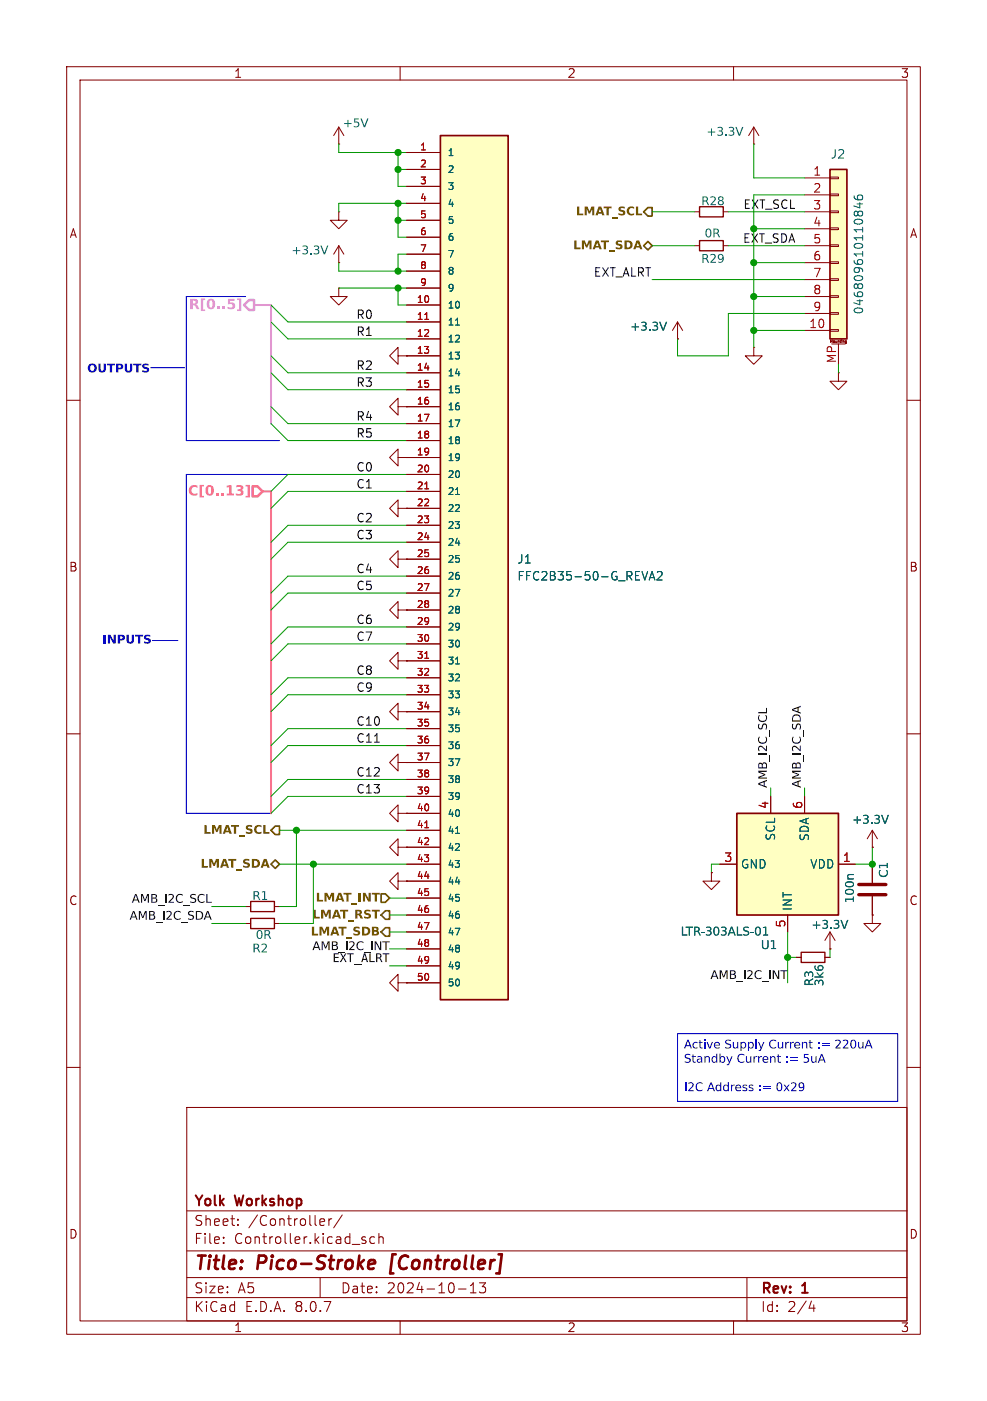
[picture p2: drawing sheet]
<svg xmlns="http://www.w3.org/2000/svg" width="148mm" height="210mm" viewBox="0 0 148 210" stroke-linecap="round" stroke-linejoin="round" font-family="sans-serif">
<g fill="none" stroke="#840000" stroke-width=".15">
<path d="M10 10h128v190h-128zM12 12h124v186h-124zM60 10v2M110 10v2M10 60h2M136 60h2M10 110h2M136 110h2M10 160h2M28 166h108v32h-108zM136 160h2M28 194.5h108"/>
<path d="M28 191.5h108M28 187.5h108M28 181.5h108M33.5 186.3v.1M33.5 185.5v.1M35.7 183.6v.1M35.7 182.8v.1M48 191.5v3M48.2 182.7l.4 .1 .1 .3-.7 .1M48.6 183.6l-.4 .1M49.3 182.7v1M49.7 182.7l-.2 .1-.2 .2"/>
<path d="M51.3 182.1l-1.3 2M54.5 185.9l.3 .1 .1 .2-.2 .2h-.3M54.5 185.4l.3 .1M56.2 185.5l-.5-.1-.2 .3v.4l.1 .2h.6M56.8 185.5a.37 .37 0 0 1 .7 .1v.8M56.8 184.9v1.5M60 198v2M68.7 193.2h1.2M70.5 193.8h.9M70.5 192.7l.5-.4v1.5M72.8 192.3l-.5 .6a.41 .41 0 0 1 .5 .3v.3l-.1 .2-.6 .1-.2-.1M110 198v2"/>
<path d="M112 191.5v6.5M121.7 195l-.4 1.1h.9M122 195.6v1"/>
</g>
<path d="M55.2 189.5l1-.1v-.4l-.2-.1-.6 .1-.2 .9 .2 .3 .6-.1" fill="none" stroke="#840000" stroke-width=".4"/>
<path d="M101.6 154.9h33v10.2h-33z" fill="#fff"/>
<path d="M50.8 39.4h.1M50.8 36.8l-.8 1.3M50.8 36.8v2.6M50.8 36.8l.8 1.3" fill="none" stroke="#840000" stroke-width=".15"/>
<path d="M48 36.8h.2l.4 1.1 .5-1.1h.1l-.5 1.3h-.2z" fill="#006464"/>
<path d="M59.7 106.7v-1.3l-1.3 1.3 1.3 1.3v-1.3h1.3M59.7 114.3v-1.3l-1.3 1.3 1.3 1.3v-1.3h1.3M61 106.7h.1M61 114.3h.1M59.7 147.3v-1.2l-1.3 1.2 1.3 1.3v-1.3h1.3M61 147.3h.1" fill="none" stroke="#840000" stroke-width=".15"/>
<path d="M110.5 121.9h15.2v15.3h-15.2z" fill="#ffffc2"/>
<path d="M110.5 121.9h15.2v15.3h-15.2z" fill="none" stroke="#840000" stroke-width=".25"/>
<path d="M115.6 119.4v2.5M120.6 119.4v2.5M107.9 129.5h2.6M118.1 137.2v2.5M125.7 129.5h2.6" fill="none" stroke="#840000" stroke-width=".15"/>
<path d="M114.4 139l.5-.1v1.2h.3v.1h-.8v-.1h.3v-1h-.3z" fill="#006464"/>
<path d="M50.8 19.1l-.8 1.2M50.8 19.1v2.5M50.8 19.1l.8 1.2M50.8 21.6h.1M106.7 130.8v1.3h1.2l-1.2 1.3-1.3-1.3h1.3M106.7 130.8h.1" fill="none" stroke="#840000" stroke-width=".15"/>
<path d="M54.1 17.8h.1l.5 1.1 .4-1.1h.1l-.4 1.3h-.2z" fill="#006464"/>
<path d="M50.8 43.2v1.3h1.3l-1.3 1.2-1.3-1.2h1.3M50.8 43.2h.1M59.7 53.3v-1.2l-1.3 1.2 1.3 1.3v-1.3h1.3M61 53.3h.1M113 52.1v1.2h1.3l-1.3 1.3-1.2-1.3h1.2M113 52.1h.1M59.7 99.1v-1.3l-1.3 1.3 1.3 1.2v-1.2h1.3M61 99.1h.1M130.8 127h.1M130.8 124.5l.8 1.2M130.8 124.5v2.5M130.8 124.5l-.8 1.2" fill="none" stroke="#840000" stroke-width=".15"/>
<path d="M132.1 122.2h.2l.4 1.1 .4-1.1h.2l-.5 1.3h-.2z" fill="#006464"/>
<path d="M50.8 31.8v1.2h1.3l-1.3 1.3-1.3-1.3h1.3M50.8 31.8h.1M124.5 139.7l-.8 1.3M124.5 139.7v2.5M124.5 139.7l.7 1.3M130.8 137.2v1.2h1.3l-1.3 1.3-1.3-1.3h1.3M130.8 137.2h.1M130.8 129.5v2.8M130.8 134.4v2.8M119.4 143.5h.7M123.7 143.5h.8M124.5 142.2h.1" fill="none" stroke="#840000" stroke-width=".15"/>
<path d="M120.1 142.7h3.6v1.6h-3.6z" fill="none" stroke="#840000" stroke-width=".2"/>
<path d="M128.8 134.1h4M128.8 132.6h4" fill="none" stroke="#840000" stroke-width=".51"/>
<path d="M126 137.9h.2l.4 1.1 .4-1.1h.2l-.5 1.3h-.2z" fill="#006464"/>
<g fill="none" stroke="#840000" stroke-width=".15">
<path d="M113 19.1l-.7 1.2M113 19.1v2.5M113 19.1l.8 1.2M104.1 31.8h.8M108.5 31.8h.7M113 21.6h.1M125.7 55.9v1.3h1.3l-1.3 1.2-1.2-1.2h1.2M125.7 55.9h.1M59.7 76.2v-1.3l-1.3 1.3 1.3 1.3v-1.3h1.3M61 76.2h.1M36.8 135.9h.8M36.8 138.4h.8"/>
<path d="M41.1 135.9h.8M41.1 138.4h.8"/>
</g>
<path d="M104.9 31h3.6v1.5h-3.6zM37.6 135.1h3.5v1.6h-3.5zM37.6 137.7h3.5v1.5h-3.5z" fill="none" stroke="#840000" stroke-width=".2"/>
<path d="M110.3 19h.2l.4 1.1 .4-1.1h.2l-.5 1.3h-.2z" fill="#006464"/>
<path d="M59.7 83.8v-1.2l-1.3 1.2 1.3 1.3v-1.3h1.3M61 83.8h.1" fill="none" stroke="#840000" stroke-width=".15"/>
<path d="M124.5 25.4h2.5v25.4h-2.5z" fill="#ffffc2"/>
<g fill="none" stroke="#840000" stroke-width=".15">
<path d="M104.1 36.8h.8M108.5 36.8h.7M120.6 26.7h3.9M120.6 29.2h3.9M120.6 31.8h3.9M120.6 34.3h3.9M120.6 36.8h3.9M120.6 39.4h3.9M124.5 39.2h1.2v.3h-1.2zM124.5 36.7h1.2v.3h-1.2zM124.5 34.2h1.2v.2h-1.2zM124.5 31.6h1.2v.3h-1.2z"/>
<path d="M124.5 29.1h1.2v.2h-1.2zM124.5 26.5h1.2v.3h-1.2zM101.6 50.8h.1M101.6 48.3l-.8 1.2M101.6 48.3v2.5M101.6 48.3l.8 1.2M120.6 49.5h3.9M120.6 41.9h3.9M120.6 44.5h3.9M120.6 47h3.9M124.5 49.4h1.2v.3h-1.2zM124.5 46.9h1.2v.2h-1.2z"/>
<path d="M124.5 44.3h1.2v.3h-1.2zM124.5 41.8h1.2v.2h-1.2zM124.5 51.3v-.3l.2 .2 .1-.2v.3M124.7 51.6h2M125.7 51.6v3M126 51v.3M126.2 51h.1M126.9 51.1h-.1l-.1 .2h.2M126.9 51.1h.1M126.9 51.1v.3l-.1 .1M59.7 61v-1.3l-1.3 1.3 1.3 1.2v-1.2h1.3M59.7 68.6v-1.3l-1.3 1.3 1.3 1.3v-1.3h1.3"/>
<path d="M61 61h.1M61 68.6h.1M59.7 91.4v-1.2l-1.3 1.2 1.3 1.3v-1.3h1.3M61 91.4h.1M59.7 121.9v-1.2l-1.3 1.2 1.3 1.3v-1.3h1.3M59.7 132.1v-1.3l-1.3 1.3 1.3 1.3v-1.3h1.3M59.7 127v-1.3l-1.3 1.3 1.3 1.3v-1.3h1.3M61 121.9h.1M61 132.1h.1M61 127h.1"/>
</g>
<path d="M124.5 25.4h2.5v25.4h-2.5z" fill="none" stroke="#840000" stroke-width=".25"/>
<path d="M128.1 29.4a.5 .5 0 0 0 .5 .6h.5l.2-.2 .1-.3-.2-.2-.4-.1-.2 .2v.3l.2 .3M128.5 30.6h.9M128.6 31.9l-.3-.2-.2 .2v.2M128.6 31.9l.3-.2h.2l.2 .1 .1 .3M128.6 31.9v.2M128.9 30.4v.8l-.9-.3" fill="none" stroke="#006464" stroke-width=".15"/>
<path d="M104.9 36.1h3.6v1.5h-3.6z" fill="none" stroke="#840000" stroke-width=".2"/>
<path d="M98.8 48.2h.2l.4 1.1 .5-1.1h.1l-.5 1.3h-.2z" fill="#006464"/>
<path d="M66 20.3h10.2v129.6h-10.2z" fill="#ffffc2"/>
<path d="M66 20.3h10.2v129.6h-10.2z" fill="none" stroke="#840000" stroke-width=".25"/>
<g fill="none" stroke="#840000" stroke-width=".15">
<path d="M61 22.9h5M61 25.4h5M61 27.9h5M61 30.5h5M61 33h5M61 35.6h5M61 38.1h5M61 45.7h5M61 48.3h5M61 50.8h5M61 53.3h5M61 55.9h5"/>
<path d="M61 58.4h5M61 40.6h5M61 43.2h5M61 61h5M61 63.5h5M61 66h5M61 68.6h5M61 71.1h5M61 73.7h5M61 76.2h5M61 78.7h5M61 81.3h5"/>
<path d="M61 83.8h5M61 86.4h5M61 88.9h5M61 91.4h5M61 94h5M61 96.5h5M61 99.1h5M61 101.6h5M61 104.1h5M61 106.7h5M61 109.2h5M61 111.8h5"/>
<path d="M61 114.3h5M61 116.8h5M61 119.4h5M61 121.9h5M61 124.5h5M61 127h5M61 129.5h5M61 132.1h5M61 134.6h5M61 137.2h5M61 139.7h5M61 142.2h5"/>
<path d="M61 144.8h5M61 147.3h5"/>
</g>
<path d="M68.3 48.7h.6M68.3 74.1h.6M68.3 99.5h.6M97.1 85.7l-.4 1.2M97.4 86.9l.4-1.2 .4 1.2M97.5 86.6h.6M98.6 85.8l.5-.1 .1 .1 .1 .2-.8 .9h.8M68.3 124.9h.6" fill="none" stroke="#006464" stroke-width=".15"/>
<path d="M63.7 47.9h.6M63.7 73.3h.6M63.7 98.7h.6M63.7 124.1h.6" fill="none" stroke="#a90000" stroke-width=".15"/>
<g fill="#ff7291">
<path d="M35.4 72.8a.75 .75 0 0 1 1.1 .3l-.1 .2-.2 .1a.47 .47 0 0 1 .3 .7 .47 .47 0 0 1-.7 .2l-.4-.1v-.3l.4 .1a.24 .24 0 0 0 .3-.2 .24 .24 0 0 0-.3-.2h-.2v-.3h.2a.22 .22 0 0 0 .3-.2 .22 .22 0 0 0-.4-.1l-.3 .1z"/>
<path d="M36.8 72.7h.7v1.9h-.7v-.3h.3v-1.4h-.3z"/>
</g>
<path d="M37.9 72.9h.7l.8 .8-.8 .7h-.7z" fill="none" stroke="#ff7291" stroke-width=".38"/>
<path d="M55.8 133.8h1.2v.3h-.5v1h-.3v-1h-.4z" fill="#725600"/>
<path d="M57.1 134h.7l.6 .6-.6 .7h-.7z" fill="none" stroke="#725600" stroke-width=".25"/>
<path d="M55.8 136.4h1.2v.2h-.5v1.1h-.3v-1.1h-.4z" fill="#725600"/>
<path d="M57.8 136.5h.6v1.3h-.6l-.7-.6z" fill="none" stroke="#725600" stroke-width=".25"/>
<path d="M39.6 128.8h.4l.4 1.3h-.3l-.1-.3h-.5l-.1 .3h-.3l.2-.5h.6l-.1-.5-.2 .5h-.3z" fill="#725600"/>
<path d="M40.6 129.5l.7-.6 .6 .6-.6 .7z" fill="none" stroke="#725600" stroke-width=".25"/>
<path d="M95.4 36h.4l.5 1.4h-.3l-.1-.3h-.5l-.1 .3h-.3l.1-.5h.7l-.2-.5-.1 .5h-.4z" fill="#725600"/>
<path d="M96.5 36.8l.7-.6 .6 .6-.6 .7zM40.6 124.5l.7-.7h.6v1.3h-.6z" fill="none" stroke="#725600" stroke-width=".25"/>
<path d="M55.8 138.9h.5a.35 .35 0 0 1 .4 .2 .35 .35 0 0 1-.1 .4 .38 .38 0 0 1 .2 .5 .38 .38 0 0 1-.5 .2h-.5v-.2h.5a.18 .18 0 0 0 .2-.2 .18 .18 0 0 0-.2-.1h-.2v.3h-.3v-.6h.5a.15 .15 0 0 0 .2-.1 .15 .15 0 0 0-.2-.2h-.2v.3h-.3z" fill="#725600"/>
<path d="M57.8 139.1h.6v1.2h-.6l-.7-.6z" fill="none" stroke="#725600" stroke-width=".25"/>
<path d="M35.6 44.7h.6v1.9h-.6v-.2h.2v-1.4h-.2z" fill="#df86ff"/>
<path d="M37.3 45h.8v1.5h-.8l-.7-.8z" fill="none" stroke="#df86ff" stroke-width=".38"/>
<path d="M97.2 31.1h.6v1.3h-.6l-.7-.6z" fill="none" stroke="#725600" stroke-width=".25"/>
<path d="M56.2 111.2h.7" fill="none" stroke="#0f0f0f" stroke-width=".15"/>
<g fill="#0000c2">
<path d="M21.4 54.6l.4-.1 .5 .1v.2l-.3-.1a.17 .17 0 0 0-.3 0 .17 .17 0 0 0 .1 .3 .46 .46 0 0 1 .5 .5 .46 .46 0 0 1-.7 .3h-.3v-.3l.5 .1a.16 .16 0 0 0 .2-.1 .16 .16 0 0 0-.2-.2l-.4-.2z"/>
<path d="M21.7 95.3l.3-.2 .5 .1v.3l-.2-.1a.17 .17 0 0 0-.3 0 .17 .17 0 0 0 .1 .2 .46 .46 0 0 1 .5 .6 .46 .46 0 0 1-.7 .3l-.3-.1v-.3l.4 .1a.16 .16 0 0 0 .3-.1 .16 .16 0 0 0-.2-.2l-.5-.2z"/>
</g>
<path d="M101.6 154.9h33v10.2h-33z" fill="none" stroke="#0000c2" stroke-width=".15"/>
<g fill="#0000c2">
<path d="M103.1 155.9h.2l.5 1.3h-.2l-.1-.4h-.6l-.1 .4h-.2l.1-.5h.7l-.2-.7-.3 .7h-.2z"/>
<path d="M104 156.3l.4-.1h.2v.2a.37 .37 0 0 0-.5 0 .37 .37 0 0 0 0 .5 .37 .37 0 0 0 .5 .1v.1a.51 .51 0 0 1-.7-.1 .51 .51 0 0 1 .1-.7z"/>
<path d="M104.9 155.9h.1v.3h.4v.1h-.4l.1 .7h.3v.2a.32 .32 0 0 1-.4 0 .32 .32 0 0 1-.1-.4v-.5h-.1v-.1h.1z"/>
<path d="M105.6 156.2h.1v1h-.1z"/>
<path d="M105.6 155.8h.1v.2h-.1z"/>
<path d="M106 156.2h.1l.3 .8 .3-.8h.2l-.4 1h-.2z"/>
<path d="M107.2 156.3a.45 .45 0 0 1 .5-.1 .45 .45 0 0 1 .3 .5h-.8l.2 .3 .5-.1v.2a.54 .54 0 0 1-.6 0 .54 .54 0 0 1-.2-.5h.7a.29 .29 0 0 0-.3-.3 .29 .29 0 0 0-.3 .3h-.1z"/>
<path d="M108.8 156l.6-.2 .2 .1v.2a.34 .34 0 0 0-.4-.1 .34 .34 0 0 0-.2 .3 .58 .58 0 0 1 .6 .6 .71 .71 0 0 1-.9 .2v-.2a.43 .43 0 0 0 .8-.2h-.1a.71 .71 0 0 1-.7-.6z"/>
<path d="M113.3 155.8h.2v1.4h-.2z"/>
<path d="M115.5 156a.73 .73 0 0 1 .9 0v.1a.51 .51 0 0 0-.7 0 .51 .51 0 0 0 0 .8 .51 .51 0 0 0 .7 0v.2a.69 .69 0 0 1-.9-.2 .69 .69 0 0 1 0-.9z"/>
<path d="M121.4 155.9h.1v.3h.4v.1h-.4l.1 .7h.3v.2a.32 .32 0 0 1-.4 0 .32 .32 0 0 1-.1-.4v-.5h-.1v-.1h.1z"/>
<path d="M125.3 155.9a.49 .49 0 0 1 .7 .1 .49 .49 0 0 1-.3 .7l-.2 .3h.6v.2h-.8l.1-.4a.57 .57 0 0 0 .4-.8l-.5 .1z"/>
<path d="M126.4 155.9a.49 .49 0 0 1 .8 .1 .49 .49 0 0 1-.3 .7l-.3 .3h.6v.2h-.8l.2-.4a.57 .57 0 0 0 .3-.8l-.5 .1z"/>
<path d="M127.7 156a.5 .5 0 0 1 .6 0 .5 .5 0 0 1 .1 .6 .48 .48 0 0 1-.5 .6 .48 .48 0 0 1-.4-.7l.2 .1a.31 .31 0 0 0 .3 .4 .31 .31 0 0 0 .2-.4v-.2a.3 .3 0 0 0-.3-.4 .3 .3 0 0 0-.2 .4l-.2 .1z"/>
<path d="M130.2 155.9h.2l.4 1.3h-.1l-.2-.4h-.5l-.2 .4h-.1l.1-.5h.7l-.2-.7-.3 .7h-.2z"/>
<path d="M102.8 158.1l.5-.1h.2v.2a.34 .34 0 0 0-.4-.1 .34 .34 0 0 0-.2 .4 .58 .58 0 0 1 .7 .6 .71 .71 0 0 1-.9 .1v-.1a.43 .43 0 0 0 .7-.2v-.1a.71 .71 0 0 1-.7-.5z"/>
<path d="M103.8 158h.2v.3h.3v.1h-.3v.7l.3 .1v.1a.32 .32 0 0 1-.3 0 .32 .32 0 0 1-.2-.3v-.6h-.1v-.1h.1z"/>
<path d="M104.6 158.4a.46 .46 0 0 1 .4-.1 .46 .46 0 0 1 .3 .4v.6h-.2v-.2a.35 .35 0 0 1-.3 .2 .35 .35 0 0 1-.3-.3h.1l.2 .2a.23 .23 0 0 0 .3-.1 .23 .23 0 0 0-.1-.3 .23 .23 0 0 0-.3 0l-.1 .2h-.1l.1-.3h.5v-.1l-.1-.2-.4 .1z"/>
<path d="M105.6 158.3h.2v.2a.35 .35 0 0 1 .4-.2 .35 .35 0 0 1 .2 .4v.6h-.1v-.6a.25 .25 0 0 0-.3-.3 .25 .25 0 0 0-.2 .4v.5h-.2z"/>
<path d="M106.8 158.4l.4-.1 .2 .2v-.6h.2v1.4h-.2v-.2a.4 .4 0 0 1-.5 .2 .4 .4 0 0 1-.2-.5h.2a.3 .3 0 0 0 .3 .4 .3 .3 0 0 0 .2-.5 .28 .28 0 0 0-.4-.2 .28 .28 0 0 0-.1 .3h-.2z"/>
<path d="M107.9 157.9h.1v.6a.47 .47 0 0 1 .8 .2 .47 .47 0 0 1-.4 .6l-.4-.2v.2h-.1v-.5h.1a.3 .3 0 0 0 .4 .4 .3 .3 0 0 0 .2-.5 .28 .28 0 0 0-.4-.2 .28 .28 0 0 0-.2 .3h-.1z"/>
<path d="M108.9 158.3h.2l.3 .8 .3-.8h.2l-.5 1.2-.2 .2h-.2v-.2h.2l.1-.2z"/>
<path d="M110.7 158.1a.73 .73 0 0 1 .9 0v.2a.51 .51 0 0 0-.7 0 .51 .51 0 0 0 0 .7 .51 .51 0 0 0 .7 0v.2a.69 .69 0 0 1-.9-.1 .69 .69 0 0 1 0-1z"/>
<path d="M116.6 158h.2v.3h.3v.1h-.3v.7l.3 .1v.1a.32 .32 0 0 1-.3 0 .32 .32 0 0 1-.2-.3v-.6h-.1v-.1h.1z"/>
<path d="M120.5 158h.7v.1h-.5v.4a.47 .47 0 0 1 .6 .5 .47 .47 0 0 1-.7 .3h-.1v-.2a.34 .34 0 0 0 .6 0 .34 .34 0 0 0-.2-.5h-.4z"/>
<path d="M123.1 158h.2l.5 1.3h-.2l-.1-.3h-.6l-.1 .3h-.2l.2-.5h.7l-.3-.6-.2 .6h-.2z"/>
<path d="M102.7 162.3h.2v1.3h-.2z"/>
<path d="M103.2 162.3a.49 .49 0 0 1 .8 .1 .49 .49 0 0 1-.3 .7l-.3 .3h.6v.2h-.8l.2-.4a.57 .57 0 0 0 .3-.8l-.5 .1z"/>
<path d="M104.5 162.4a.73 .73 0 0 1 .9 0v.1a.51 .51 0 0 0-.8 0 .51 .51 0 0 0 0 .8 .51 .51 0 0 0 .8 0v.2a.69 .69 0 0 1-1-.2 .69 .69 0 0 1 .1-.9z"/>
<path d="M106.5 162.3h.2l.5 1.3h-.2l-.1-.4h-.6l-.1 .4h-.2l.2-.5h.7l-.3-.7-.2 .7h-.2z"/>
<path d="M107.5 162.7l.3-.1 .2 .1v-.5h.2v1.4h-.2v-.2a.4 .4 0 0 1-.5 .1 .4 .4 0 0 1-.2-.4h.2a.3 .3 0 0 0 .3 .3 .3 .3 0 0 0 .2-.5 .28 .28 0 0 0-.3-.2 .28 .28 0 0 0-.2 .4h-.2z"/>
<path d="M108.6 162.7l.3-.1 .2 .1v-.5h.2v1.4h-.2v-.2a.4 .4 0 0 1-.5 .1 .4 .4 0 0 1-.2-.4h.2a.3 .3 0 0 0 .4 .3 .3 .3 0 0 0 .1-.5 .28 .28 0 0 0-.3-.2 .28 .28 0 0 0-.2 .4h-.2z"/>
<path d="M109.6 162.6h.2v.1l.4-.1v.1h-.3l-.1 .2v.7h-.2z"/>
<path d="M110.4 162.7a.45 .45 0 0 1 .5-.1 .45 .45 0 0 1 .2 .5h-.7l.2 .3 .5-.1v.2a.54 .54 0 0 1-.6 0 .54 .54 0 0 1-.3-.5h.8a.29 .29 0 0 0-.3-.3 .29 .29 0 0 0-.3 .3h-.2z"/>
<path d="M111.4 162.7l.3-.1h.3v.2l-.2-.1a.18 .18 0 0 0-.3 .2 .18 .18 0 0 0 .3 .1 .32 .32 0 0 1 .3 .4 .32 .32 0 0 1-.6 .2l-.2-.1v-.2l.3 .1a.2 .2 0 0 0 .2 .1 .2 .2 0 0 0 .1-.3 .2 .2 0 0 0-.3-.1 .26 .26 0 0 1-.2-.4z"/>
<path d="M112.3 162.7l.3-.1h.4v.2l-.3-.1a.18 .18 0 0 0-.3 .2 .18 .18 0 0 0 .3 .1 .32 .32 0 0 1 .3 .4 .32 .32 0 0 1-.5 .2l-.2-.1v-.2l.2 .1a.2 .2 0 0 0 .3 .1 .2 .2 0 0 0 0-.3 .2 .2 0 0 0-.3-.1 .26 .26 0 0 1-.2-.4z"/>
<path d="M113.9 163.3h.1v.3h-.1z"/>
<path d="M113.9 162.6h.1v.2h-.1z"/>
<path d="M114.4 162.7h1.2v.2h-1.2z"/>
<path d="M114.4 163.1h1.2v.1h-1.2z"/>
<path d="M116.6 162.4a.5 .5 0 0 1 .6 0 .5 .5 0 0 1 .1 .6 .48 .48 0 0 1-.5 .6 .48 .48 0 0 1-.4-.7l.2 .1a.31 .31 0 0 0 .3 .4 .31 .31 0 0 0 .2-.4v-.2a.3 .3 0 0 0-.3-.4 .3 .3 0 0 0-.2 .4l-.2 .1z"/>
<path d="M117.5 162.6h.2l.3 .3 .2-.3h.2l-.3 .5 .3 .5h-.2l-.2-.4-.3 .4h-.2l.4-.5z"/>
<path d="M118.6 162.3a.49 .49 0 0 1 .8 .1 .49 .49 0 0 1-.3 .7l-.3 .3h.6v.2h-.8l.2-.4a.57 .57 0 0 0 .3-.8l-.5 .1z"/>
<path d="M119.8 162.4a.53 .53 0 0 1 .7 0 .53 .53 0 0 1 .1 .7 .54 .54 0 0 1-.8 .4v-.1a.4 .4 0 0 0 .5 0 .4 .4 0 0 0 .2-.4 .4 .4 0 0 1-.5 .1 .4 .4 0 0 1-.3-.4h.2a.29 .29 0 0 0 .4 .2 .29 .29 0 0 0 .1-.4 .29 .29 0 0 0-.4-.1l-.1 .3h-.2z"/>
</g>
<path d="M22.6 55.1h5.1M36.8 44.5h-8.9v21.5h14M43.2 71.1h-15.3v50.8h12.7M22.9 96h3.8" fill="none" stroke="#0000c2" stroke-width=".15"/>
<path d="M39.4 73.7h1.2v48.2" fill="none" stroke="#ff7291" stroke-width=".3"/>
<path d="M38.1 45.7h2.5v17.8" fill="none" stroke="#df86ff" stroke-width=".3"/>
<g fill="none" stroke="#009600" stroke-width=".15">
<path d="M50.8 21.6v1.3h10.2M50.8 39.4v1.2h10.2M59.7 30.5v5.1h1.3M59.7 22.9v5h1.3M59.7 33h1.3M59.7 25.4h1.3M61 38.1h-1.3v2.5M61 30.5h-10.2v1.3M97.8 36.8h6.3M97.8 31.8h6.3M109.2 36.8h11.4M109.2 31.8h11.4"/>
<path d="M113 21.6v5.1h7.6M113 39.4h7.6M113 34.3h7.6M120.6 29.2h-7.6v22.9M40.6 48.3l2.6 2.5h17.8M40.6 53.3l2.6 2.6h17.8M40.6 45.7l2.6 2.6h17.8M40.6 55.9l2.6 2.5h17.8M50.8 43.2h10.2M59.7 43.2v2.5h1.3M97.8 41.9h22.8M113 44.5h7.6"/>
<path d="M113 49.5h7.6M120.6 47h-11.4v6.3h-7.6v-2.5M125.7 54.6v1.3M40.6 63.5l2.6 2.5h17.8M40.6 61l2.6 2.5h17.8M61 73.7h-17.8l-2.6 2.5M61 78.7h-17.8l-2.6 2.6M61 71.1h-17.8l-2.6 2.6M61 81.3h-17.8l-2.6 2.5M61 88.9h-17.8l-2.6 2.5M61 94h-17.8l-2.6 2.5M61 86.4h-17.8l-2.6 2.5"/>
<path d="M61 96.5h-17.8l-2.6 2.6M61 119.4h-17.8l-2.6 2.5M61 116.8h-17.8l-2.6 2.6M61 111.8h-17.8l-2.6 2.5M61 101.6h-17.8l-2.6 2.5M61 109.2h-17.8l-2.6 2.6M61 104.1h-17.8l-2.6 2.6M115.6 118.1v1.3M120.6 118.1v1.3M31.7 135.9h5.1M31.7 138.4h5.1M41.9 129.5h19.1"/>
<path d="M41.9 124.5h19.1M44.4 124.5v11.4h-2.5M47 129.5v8.9h-5.1M58.4 137.2h2.6M58.4 134.6h2.6M58.4 139.7h2.6M107.9 129.5h-1.2v1.3M118.1 139.7v7.6M130.8 127v2.5h-2.5M58.4 142.2h2.6M58.4 144.8h2.6M118.1 143.5h1.3"/>
<path d="M124.5 142.2v1.3"/>
</g>
<path d="M68.3 48.7h.6M68.3 74.1h.6M68.3 99.5h.6M97.1 85.7l-.4 1.2M97.4 86.9l.4-1.2 .4 1.2M97.5 86.6h.6M98.6 85.8l.5-.1 .1 .1 .1 .2-.8 .9h.8M68.3 124.9h.6" fill="none" stroke="#006464" stroke-width=".15"/>
<g fill="none" stroke="#840000" stroke-width=".15">
<path d="M61 22.9h5M61 25.4h5M61 27.9h5M61 30.5h5M61 33h5M61 35.6h5M61 38.1h5M61 45.7h5M61 48.3h5M61 50.8h5M61 53.3h5M61 55.9h5"/>
<path d="M61 58.4h5M61 40.6h5M61 43.2h5M61 61h5M61 63.5h5M61 66h5M61 68.6h5M61 71.1h5M61 73.7h5M61 76.2h5M61 78.7h5M61 81.3h5"/>
<path d="M61 83.8h5M61 86.4h5M61 88.9h5M61 91.4h5M61 94h5M61 96.5h5M61 99.1h5M61 101.6h5M61 104.1h5M61 106.7h5M61 109.2h5M61 111.8h5"/>
<path d="M61 114.3h5M61 116.8h5M61 119.4h5M61 121.9h.1M61 121.9h5M61 124.5h5M61 127h5M61 129.5h5M61 132.1h5M61 134.6h5M61 137.2h5M61 139.7h5"/>
<path d="M61 147.3h.1M61 142.2h5M61 144.8h5M61 147.3h5"/>
</g>
<path d="M63.7 47.9h.6M63.7 73.3h.6M63.7 98.7h.6M63.7 124.1h.6" fill="none" stroke="#a90000" stroke-width=".15"/>
<path d="M114.4 139l.5-.1v1.2h.3v.1h-.8v-.1h.3v-1h-.3z" fill="#006464"/>
<path d="M115.6 119.4v2.5M120.6 119.4v2.5M106.7 130.8h.1M107.9 129.5h2.6M118.1 137.2v2.5M125.7 129.5h2.6" fill="none" stroke="#840000" stroke-width=".15"/>
<path d="M132.1 122.2h.2l.4 1.1 .4-1.1h.2l-.5 1.3h-.2z" fill="#006464"/>
<path d="M130.8 127h.1M130.8 137.2h.1M130.8 129.5v2.8M130.8 134.4v2.8M119.4 143.5h.7M123.7 143.5h.8" fill="none" stroke="#840000" stroke-width=".15"/>
<path d="M126 137.9h.2l.4 1.1 .4-1.1h.2l-.5 1.3h-.2z" fill="#006464"/>
<path d="M61 53.3h.1M124.5 142.2h.1" fill="none" stroke="#840000" stroke-width=".15"/>
<path d="M98.8 48.2h.2l.4 1.1 .5-1.1h.1l-.5 1.3h-.2z" fill="#006464"/>
<path d="M101.6 50.8h.1M61 76.2h.1M61 68.6h.1M61 61h.1M61 83.8h.1M61 91.4h.1M61 99.1h.1M61 106.7h.1M61 114.3h.1M61 127h.1M61 132.1h.1" fill="none" stroke="#840000" stroke-width=".15"/>
<g fill="#009600" stroke="#009600" stroke-width=".15">
<circle cx="59.7" cy="43.2" r=".46"/>
<circle cx="59.7" cy="33" r=".46"/>
<circle cx="59.7" cy="40.6" r=".46"/>
<circle cx="59.7" cy="25.4" r=".46"/>
<circle cx="59.7" cy="22.9" r=".46"/>
<circle cx="130.8" cy="129.5" r=".46"/>
<circle cx="118.1" cy="143.5" r=".46"/>
<circle cx="59.7" cy="30.5" r=".46"/>
<circle cx="113" cy="39.4" r=".46"/>
<circle cx="113" cy="34.3" r=".46"/>
<circle cx="113" cy="44.5" r=".46"/>
<circle cx="113" cy="49.5" r=".46"/>
<circle cx="44.4" cy="124.5" r=".46"/>
<circle cx="47" cy="129.5" r=".46"/>
</g>
<g font-size="2.8" fill="#840000">
<text x="29" y="190.9">Title:</text>
<text x="38.7" y="190.9">Pico-Stroke</text>
<text x="59.4" y="190.9">[Controller]</text>
</g>
<text font-size="2.1" fill="#df86ff" x="28.3" y="47">R[0..5]</text>
<text font-size="2.1" fill="#ff7291" x="28.2" y="74.9">C[0..13]</text>
<g font-size="2.1" fill="#840000">
<text x="29" y="184">Sheet:</text>
<text x="29" y="181.2">Yolk</text>
<text x="35.4" y="181.2">Workshop</text>
<text x="37.2" y="184">/Controller/</text>
<text x="29" y="186.7">File:</text>
<text x="35.1" y="186.7">Controller.kicad_sch</text>
<text x="29" y="196.9">KiCad</text>
<text x="29" y="194.1">Size:</text>
<text x="35.7" y="194.1">A5</text>
<text x="36.7" y="196.9">E.D.A.</text>
<text x="44.3" y="196.9">8.0.7</text>
<text x="51" y="194.1">Date:</text>
<text x="58" y="194.1">2024-10-13</text>
<text x="114" y="194.3">Rev:</text>
<text x="114" y="196.9">Id:</text>
<text x="118.1" y="196.9">2/4</text>
<text x="120.4" y="194.3">1</text>
</g>
<g font-size="1.8" fill="#840000">
<text x="35" y="11.9">1</text>
<text x="85" y="11.9">2</text>
<text x="135" y="11.9">3</text>
<text x="10.3" y="35.9">A</text>
<text x="136.3" y="35.9">A</text>
<text x="10.3" y="85.9">B</text>
<text x="136.3" y="85.9">B</text>
<text x="10.3" y="135.9">C</text>
<text x="136.3" y="135.9">C</text>
<text x="10.3" y="185.9">D</text>
<text x="136.3" y="185.9">D</text>
<text x="35" y="199.9">1</text>
<text x="85" y="199.9">2</text>
<text x="135" y="199.9">3</text>
</g>
<g font-size="1.8" fill="#006464">
<text x="51.4" y="19.6">+5V</text>
<text x="105.9" y="20.9">+3.3V</text>
<text x="124.5" y="24">J2</text>
<text x="105.2" y="31.3">R28</text>
<text x="43.7" y="38.6">+3.3V</text>
<text x="105.2" y="39.9">R29</text>
<text x="105.7" y="36.1">0R</text>
<text x="129.6" y="47.2" transform="rotate(-90 129.6 47.2)">046809610110846</text>
<text x="94.5" y="50.1">+3.3V</text>
<text x="77.5" y="84.7">J1</text>
<text x="77.5" y="87.2">FFC2B35-50-G_REVA2</text>
<text x="127.8" y="124">+3.3V</text>
<text x="111" y="130.4">GND</text>
<text x="116.4" y="126.1" transform="rotate(-90 116.4 126.1)">SCL</text>
<text x="121.4" y="130.4">VDD</text>
<text x="121.5" y="126.2" transform="rotate(-90 121.5 126.2)">SDA</text>
<text x="133.6" y="131.6" transform="rotate(-90 133.6 131.6)">C1</text>
<text x="37.8" y="135.4">R1</text>
<text x="119" y="136.7" transform="rotate(-90 119 136.7)">INT</text>
<text x="128.6" y="135.4" transform="rotate(-90 128.6 135.4)">100n</text>
<text x="37.8" y="143.3">R2</text>
<text x="38.4" y="141.3">0R</text>
<text x="102.1" y="140.8">LTR-303ALS-01</text>
<text x="114.1" y="142.8">U1</text>
<text x="121.7" y="139.7">+3.3V</text>
<text x="122.5" y="147.8" transform="rotate(-90 122.5 147.8)">R3</text>
<text x="124" y="147.8" transform="rotate(-90 124 147.8)">3k6</text>
</g>
<g font-size="1.8" fill="#a90000">
<text x="121.8" y="26.4">1</text>
<text x="121.8" y="29">2</text>
<text x="121.8" y="31.5">3</text>
<text x="121.8" y="34">4</text>
<text x="121.8" y="36.6">5</text>
<text x="121.8" y="39.1">6</text>
<text x="121.8" y="41.7">7</text>
<text x="121.8" y="44.2">8</text>
<text x="121.8" y="46.7">9</text>
<text x="121.2" y="49.3">10</text>
<text x="125.5" y="54.5" transform="rotate(-90 125.5 54.5)">MP</text>
<text x="115.3" y="121.4" transform="rotate(-90 115.3 121.4)">4</text>
<text x="120.4" y="121.4" transform="rotate(-90 120.4 121.4)">6</text>
<text x="108.5" y="129.3">3</text>
<text x="126.3" y="129.3">1</text>
<text x="117.9" y="139.1" transform="rotate(-90 117.9 139.1)">5</text>
</g>
<g font-size="1.8" fill="#725600">
<text x="86.4" y="32.8">LMAT_SCL</text>
<text x="86" y="37.9">LMAT_SDA</text>
<text x="30.5" y="125.5">LMAT_SCL</text>
<text x="30.1" y="130.6">LMAT_SDA</text>
<text x="47.4" y="135.7">LMAT_INT</text>
<text x="46.6" y="140.8">LMAT_SDB</text>
<text x="46.9" y="138.2">LMAT_RST</text>
</g>
<g font-size="1.8" fill="#0f0f0f">
<text x="111.4" y="31.4">EXT_SCL</text>
<text x="88.9" y="41.6">EXT_ALRT</text>
<text x="111.3" y="36.5">EXT_SDA</text>
<text x="53.3" y="47.9">R0</text>
<text x="53.3" y="50.5">R1</text>
<text x="53.3" y="55.5">R2</text>
<text x="53.3" y="58.1">R3</text>
<text x="53.3" y="63.2">R4</text>
<text x="53.3" y="65.7">R5</text>
<text x="53.3" y="70.8">C0</text>
<text x="53.3" y="73.3">C1</text>
<text x="53.3" y="78.4">C2</text>
<text x="53.3" y="80.9">C3</text>
<text x="53.3" y="88.6">C5</text>
<text x="53.3" y="86">C4</text>
<text x="53.3" y="93.6">C6</text>
<text x="53.3" y="101.3">C8</text>
<text x="53.3" y="96.2">C7</text>
<text x="53.3" y="103.8">C9</text>
<text x="53.3" y="108.9">C10</text>
<text x="53.3" y="111.4">C11</text>
<text x="53.3" y="119">C13</text>
<text x="53.3" y="116.5">C12</text>
<text x="115.2" y="118.1" transform="rotate(-90 115.2 118.1)">AMB_I2C_SCL</text>
<text x="120.3" y="118.1" transform="rotate(-90 120.3 118.1)">AMB_I2C_SDA</text>
<text x="19.8" y="135.5">AMB_I2C_SCL</text>
<text x="19.4" y="138.1">AMB_I2C_SDA</text>
<text x="46.8" y="142.9">AMB_I2C_INT</text>
<text x="49.9" y="144.4">EXT_ALRT</text>
<text x="106.5" y="147">AMB_I2C_INT</text>
</g>
<g font-size="1.8" fill="#0000c2">
<text x="13.1" y="56.3">OUTPUTS</text>
<text x="15.4" y="97">INPUTS</text>
<text x="108.6" y="158">Supply Current</text>
<text x="110.5" y="160.1">Current</text>
<text x="117.7" y="160.1">:= 5uA</text>
<text x="122.5" y="158">:= 220uA</text>
</g>
<g font-size="1.4" fill="#a90000">
<text x="62.9" y="22.6">1</text>
<text x="62.9" y="25.1">2</text>
<text x="62.9" y="27.7">3</text>
<text x="62.9" y="30.2">4</text>
<text x="62.9" y="32.8">5</text>
<text x="62.9" y="35.3">6</text>
<text x="62.9" y="37.8">7</text>
<text x="62.9" y="40.4">8</text>
<text x="62.4" y="45.5">10</text>
<text x="62.9" y="42.9">9</text>
<text x="62.4" y="48">11</text>
<text x="62.4" y="50.5">12</text>
<text x="62.4" y="53.1">13</text>
<text x="62.4" y="55.6">14</text>
<text x="62.4" y="58.2">15</text>
<text x="62.4" y="60.7">16</text>
<text x="62.4" y="63.2">17</text>
<text x="62.4" y="65.8">18</text>
<text x="62.4" y="68.3">19</text>
<text x="62.4" y="70.9">20</text>
<text x="62.4" y="73.4">21</text>
<text x="62.4" y="75.9">22</text>
<text x="62.4" y="78.5">23</text>
<text x="62.4" y="81">24</text>
<text x="62.4" y="83.6">25</text>
<text x="62.4" y="86.1">26</text>
<text x="62.4" y="88.6">27</text>
<text x="62.4" y="91.2">28</text>
<text x="62.4" y="93.7">29</text>
<text x="62.4" y="96.3">30</text>
<text x="62.4" y="98.8">31</text>
<text x="62.4" y="101.3">32</text>
<text x="62.4" y="103.9">33</text>
<text x="62.4" y="106.4">34</text>
<text x="62.4" y="109">35</text>
<text x="62.4" y="111.5">36</text>
<text x="62.4" y="114">37</text>
<text x="62.4" y="116.6">38</text>
<text x="62.4" y="119.1">39</text>
<text x="62.4" y="121.7">40</text>
<text x="62.4" y="124.2">41</text>
<text x="62.4" y="126.7">42</text>
<text x="62.4" y="129.3">43</text>
<text x="62.4" y="131.8">44</text>
<text x="62.4" y="134.4">45</text>
<text x="62.4" y="136.9">46</text>
<text x="62.4" y="139.4">47</text>
<text x="62.4" y="142">48</text>
<text x="62.4" y="144.5">49</text>
<text x="62.4" y="147.1">50</text>
</g>
<g font-size="1.4" fill="#006464">
<text x="67.1" y="23.6">1</text>
<text x="67.1" y="26.1">2</text>
<text x="67.1" y="28.7">3</text>
<text x="67.1" y="31.2">4</text>
<text x="67.1" y="33.8">5</text>
<text x="67.1" y="36.3">6</text>
<text x="67.1" y="38.8">7</text>
<text x="67.1" y="41.4">8</text>
<text x="67.1" y="46.5">10</text>
<text x="67.1" y="43.9">9</text>
<text x="67.1" y="49">11</text>
<text x="67.1" y="51.5">12</text>
<text x="67.1" y="54.1">13</text>
<text x="67.1" y="56.6">14</text>
<text x="67.1" y="59.2">15</text>
<text x="67.1" y="61.7">16</text>
<text x="67.1" y="64.2">17</text>
<text x="67.1" y="66.8">18</text>
<text x="67.1" y="69.3">19</text>
<text x="67.1" y="71.9">20</text>
<text x="67.1" y="74.4">21</text>
<text x="67.1" y="76.9">22</text>
<text x="67.1" y="79.5">23</text>
<text x="67.1" y="82">24</text>
<text x="67.1" y="84.6">25</text>
<text x="67.1" y="87.1">26</text>
<text x="67.1" y="89.6">27</text>
<text x="67.1" y="92.2">28</text>
<text x="67.1" y="94.7">29</text>
<text x="67.1" y="97.3">30</text>
<text x="67.1" y="99.8">31</text>
<text x="67.1" y="102.3">32</text>
<text x="67.1" y="104.9">33</text>
<text x="67.1" y="107.4">34</text>
<text x="67.1" y="110">35</text>
<text x="67.1" y="112.5">36</text>
<text x="67.1" y="115">37</text>
<text x="67.1" y="117.6">38</text>
<text x="67.1" y="120.1">39</text>
<text x="67.1" y="122.7">40</text>
<text x="67.1" y="125.2">41</text>
<text x="67.1" y="127.7">42</text>
<text x="67.1" y="130.3">43</text>
<text x="67.1" y="132.8">44</text>
<text x="67.1" y="135.4">45</text>
<text x="67.1" y="137.9">46</text>
<text x="67.1" y="140.4">47</text>
<text x="67.1" y="143">48</text>
<text x="67.1" y="145.5">49</text>
<text x="67.1" y="148.1">50</text>
</g>
<text font-size=".5" fill="#840000" x="124.3" y="51.6">Mounting</text>
</svg>
